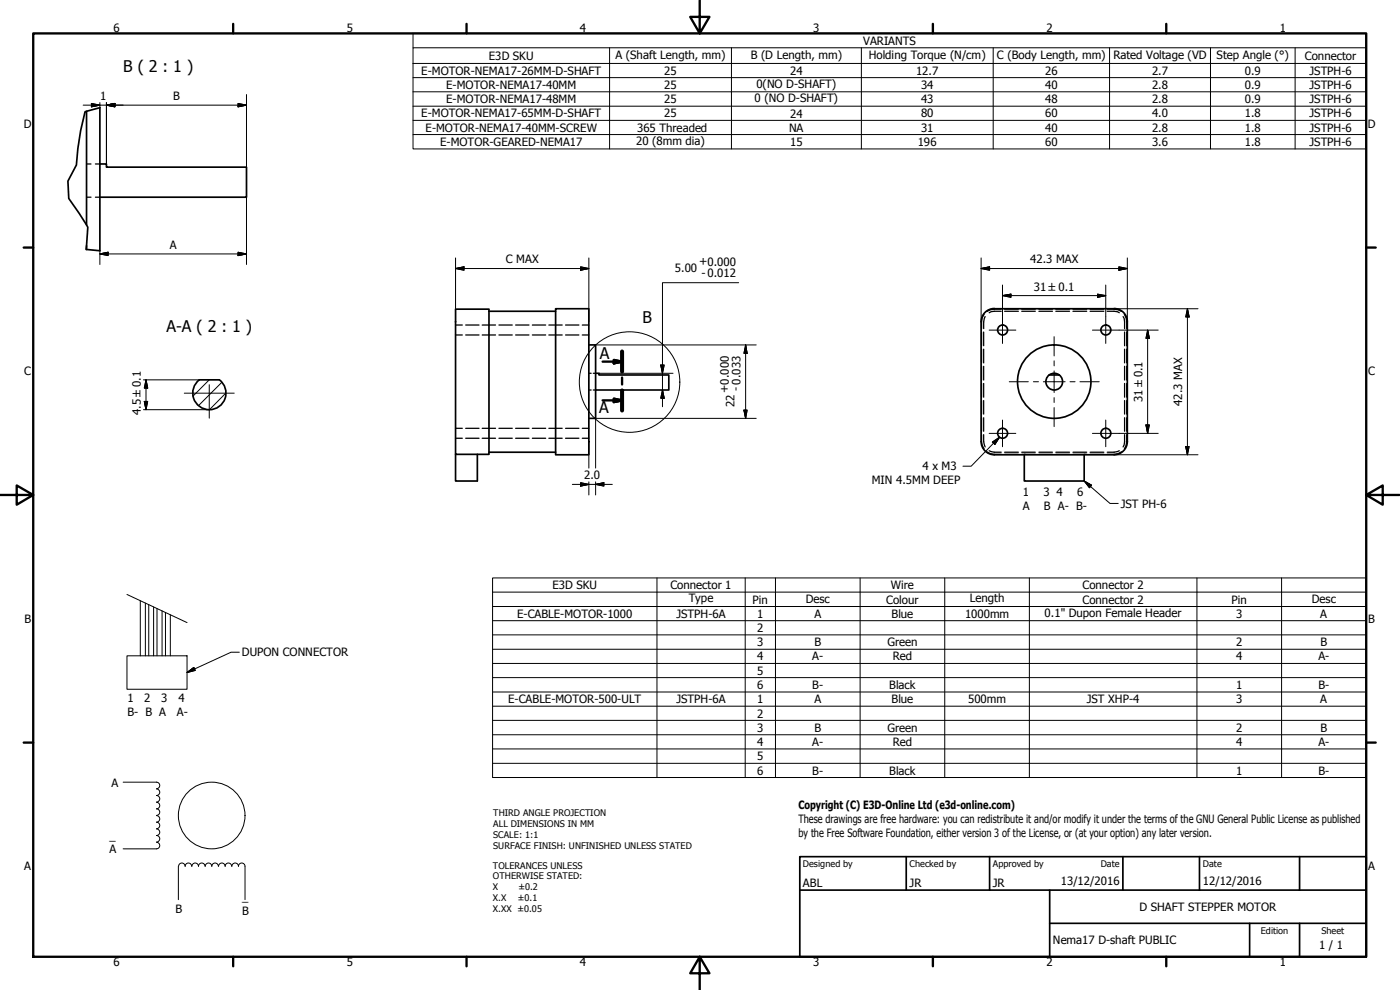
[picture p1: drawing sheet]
<svg xmlns="http://www.w3.org/2000/svg" width="420mm" height="297mm" viewBox="0 0 420 297" stroke-linecap="round" stroke-linejoin="round" font-family="sans-serif">
<!-- layer: Hidden (ISO) -->
<g fill="#000">
<circle cx="307.4" cy="136.3" r=".19"/>
<circle cx="325.4" cy="136.3" r=".19"/>
</g>
<g fill="none" stroke="#000" stroke-width=".38">
<path d="M26 49.2h1.3M26 59.2h1.3M28.6 49.2h1.4M28.6 59.2h1.4M136.7 97.5h2M139.8 97.5h4M144.7 97.5h4M149.7 97.5h4M154.7 97.5h4M159.8 97.5h4M164.7 97.5h4M169.7 97.5h4"/>
<path d="M174.8 97.5h1.9M294.6 99.6v4.1M295.2 99.6v4.1M295.3 94.3l-.5 1.1-.2 3.2M295.7 95l-.5 1.6v2M300.5 92.8h-2.1l-1.2 .1-1 .6M300.5 93.4h-2.1l-1.5 .4M301.5 92.8h4.1M301.5 93.4h4.1M306.6 92.8h4.1M306.6 93.4h4.1M311.8 92.8h4"/>
<path d="M311.8 93.4h4M316.9 92.8h4.1M316.9 93.4h4.1M322 92.8h4.1M322 93.4h4.1M327.2 92.8h4.1M327.2 93.4h4.1M332.3 92.8l3.2 .1 1.1 .6M332.3 93.4h2l1 .1 .6 .3M337.1 95l.3 .6 .1 1v2M337.4 94.3l.5 1.1 .2 3.2M337.5 99.6v4.1"/>
<path d="M338.1 99.6v4.1M136.7 100.5h2M139.8 100.5h4M144.7 100.5h4M149.7 100.5h4M154.7 100.5h4M159.8 100.5h4M164.7 100.5h4M169.7 100.5h4M174.8 100.5h1.9M176.7 112h.7M176.7 117h.7"/>
<path d="M178.1 112h.7M178.1 117h.7M294.6 104.8v4.1M294.6 109.9v4.1M294.6 115v4.2M295.2 104.8v4.1M295.2 109.9v4.1M295.2 115v4.2M337.5 104.8v4.1M337.5 109.9v4.1M337.5 115v4.2M338.1 104.8v4.1"/>
<path d="M338.1 109.9v4.1M338.1 115v4.2M136.7 128.5h2M136.7 131.5h2M139.8 128.5h4M139.8 131.5h4M144.7 128.5h4M144.7 131.5h4M149.7 128.5h4M149.7 131.5h4M154.7 128.5h4M154.7 131.5h4"/>
<path d="M159.8 128.5h4M159.8 131.5h4M164.7 128.5h4M164.7 131.5h4M169.7 128.5h4M169.7 131.5h4M174.8 128.5h1.9M174.8 131.5h1.9M294.6 130.4l.2 3.3 .5 1M294.6 120.2v4.1M294.6 125.3v4.1M295.2 130.4v2.1l.5 1.6"/>
<path d="M295.2 120.2v4.1M295.2 125.3v4.1M296.2 135.6l1 .5 3.3 .2M296.9 135.2l1.5 .5h2.1M301.5 136.3h4.1M301.5 135.7h4.1M306.6 136.3h4.1M306.6 135.7h4.1M307.4 136.4h.1M311.8 136.3h4M311.8 135.7h4M316.9 136.3h4.1"/>
<path d="M316.9 135.7h4.1M322 136.3h4.1M322 135.7h4.1M325.4 136.4h.1M327.2 136.3h4.1M327.2 135.7h4.1M335.9 135.2l-1.6 .5h-2M336.6 135.6l-1.1 .5-3.2 .2M337.5 130.4v2.1l-.4 1.6M337.5 120.2v4.1M337.5 125.3v4.1M338.1 130.4v2.1l-.2 1.2-.5 1"/>
<path d="M338.1 120.2v4.1M338.1 125.3v4.1"/>
</g>
<!-- layer: Visible (ISO) -->
<g fill="none" stroke="#000" stroke-width=".51">
<path d="M26 33.4v34.1M30 32.3v42.9M30 49.2h1.9v1h42.1v9h-44M26 73.7v1.2M136.7 92.8h10v43.5h-10zM146.7 93.4h20.1M166.8 92.6h9.9v43.8h-9.9zM298.4 92.6h35.9M298.4 92.6a4 4 0 0 0-4 4v35.9a4 4 0 0 0 4 3.9h36a4 4 0 0 0 3.9-3.9v-36a4 4 0 0 0-3.9-3.9M59.8 113.9a5 5 0 0 0-.7 7.4 5 5 0 0 0 7.4 0 5 5 0 0 0-.7-7.4l-6 .1M176.7 103.5h2.1v22h-2.1M178.8 112h1v.5h20.9v4.5h-21.9"/>
<path d="M314.9 112.5h3M136.7 136.3v8h6.6v-8M146.7 135.7h20.1M307.4 136.4v7.9h18v-7.9"/>
<circle cx="300.9" cy="99" r="1.49"/>
<circle cx="331.9" cy="99" r="1.49"/>
<circle cx="316.4" cy="114.5" r="11"/>
<circle cx="316.4" cy="114.5" r="2.51"/>
<circle cx="300.9" cy="130" r="1.49"/>
<circle cx="331.9" cy="130" r="1.49"/>
</g>
<!-- layer: Break Line (ISO) -->
<path d="M30 32.3l-4.5 1.2-1.3 5.7-.8 5.4-.5 4.9-2.5 4.8 .2 5.2 5.8 8.7-.6 6.7 4.2 .3" fill="none" stroke="#000" stroke-width=".51"/>
<!-- layer: Section Line (ISO) -->
<path d="M180.8 108.5h5.9M184.2 108l2.5 .5-2.5 .5zM184.2 119.6l2.5 .5-2.5 .5zM186.7 105.5v6M186.7 113.3v2.1M186.7 117.1v6.1M180.8 120.1h5.9" fill="none" stroke="#000" stroke-width=".7"/>
<path d="M186.7 105.5v6M186.7 117.1v6.1" fill="none" stroke="#000" stroke-width="1.2"/>
<path d="M184.2 109l2.5-.5zM184.2 108l2.5 .5-2.5 .5zM184.2 120.6l2.5-.5zM184.2 119.6l2.5 .5-2.5 .5z" fill="#000" stroke="#000" stroke-width=".7"/>
<!-- layer: Detail Boundary (ISO) -->
<circle cx="188.9" cy="114.6" r="15.1" fill="none" stroke="#000" stroke-width=".3"/>
<!-- layer: Border (ISO) -->
<g fill="none" stroke="#000" stroke-width=".7">
<path d="M10 10h400v277.1h-400zM70 7.2v2.8M140 7.2v2.8M210 0v10l-2.9-4.9h5.8l-2.9 4.9M280 7.2v2.8M350 7.2v2.8M7.1 74.3h2.9M410 74.3h2.9M0 148.5h10l-5-2.8v5.7l5-2.9M410 148.5l5 2.9v-5.7l-5 2.8h10M7.1 222.8h2.9M410 222.8h2.9"/>
<path d="M70 287.1v2.8M140 287.1v2.8M210 287.1l2.9 4.9h-5.8l2.9-4.9v9.9M280 287.1v2.8M350 287.1v2.8"/>
</g>
<!-- layer: Title (ISO) -->
<path d="M240 257h170v30.1h-170zM272 257v10.1M297 257v10.1M337 257v10.1M360 257v10.1M390 257v10.1M240 267.1h170M315 277h95M315 267.1v20M375 277v10.1M390 277v10.1" fill="none" stroke="#000" stroke-width=".51"/>
<!-- layer: Hatch (ISO) -->
<path d="M62.8 114l-4.9 4.9M66.5 114.7l-6.9 7M67.8 118l-4.9 4.9" fill="none" stroke="#000" stroke-width=".3"/>
<!-- layer: Sketch Geometry (ISO) -->
<g fill="none" stroke="#000" stroke-width=".3">
<path d="M38.1 178.4l18 8.4M38.1 196.8h18v10h-18zM42.1 180.3v16.5M43.6 181v15.8M44.6 181.4v15.4M46.1 182.1v14.7M47.1 182.6v14.2M48.6 183.3v13.5M49.7 183.8v13M51.1 184.5v12.3M37 234.7h10a.98 .98 0 0 1 .9 1 .98 .98 0 0 1-.9 1M47 236.7a.98 .98 0 0 1 .9 1 .98 .98 0 0 1-.9 1 .98 .98 0 0 1 .9 1 .98 .98 0 0 1-.9 1"/>
<path d="M47 240.7a.98 .98 0 0 1 .9 1 .98 .98 0 0 1-.9 1 .98 .98 0 0 1 .9 1 .98 .98 0 0 1-.9 1M47 244.7a.98 .98 0 0 1 .9 1 .98 .98 0 0 1-.9 1 .98 .98 0 0 1 .9 1 .98 .98 0 0 1-.9 1M47 248.7a.98 .98 0 0 1 .9 1 .98 .98 0 0 1-.9 1 .98 .98 0 0 1 .9 1 .98 .98 0 0 1-.9 1M47 252.7a.98 .98 0 0 1 .9 1 .98 .98 0 0 1-.9 1h-10M53.5 260v9.9M53.6 259.9a.98 .98 0 0 1 1-1 .98 .98 0 0 1 1 1 .98 .98 0 0 1 .9-1 .98 .98 0 0 1 1 1M57.6 259.9a.98 .98 0 0 1 1-1 .98 .98 0 0 1 1 1 .98 .98 0 0 1 .9-1 .98 .98 0 0 1 1 1M61.6 259.9a.98 .98 0 0 1 1-1 .98 .98 0 0 1 1 1 .98 .98 0 0 1 .9-1 .98 .98 0 0 1 1 1M65.6 259.9a.98 .98 0 0 1 1-1 .98 .98 0 0 1 1 1 .98 .98 0 0 1 .9-1 .98 .98 0 0 1 1 1M69.6 259.9a.98 .98 0 0 1 1-1 .98 .98 0 0 1 1 1 .98 .98 0 0 1 .9-1 .98 .98 0 0 1 1 1M73.5 260v9.9"/>
<circle cx="63.5" cy="244.7" r="10"/>
</g>
<!-- layer: Dimension (ISO) -->
<g fill="none" stroke="#000" stroke-width=".3">
<path d="M25 31.5h49M27.4 31l2.6 .5-2.6 .6zM30 30.8v1.5M31.9 31.5l2.6-.5v1.1zM31.9 30.8v18.4M71.4 31l2.6 .5-2.6 .6zM74 28.4v21.8M74 59.2v20.2M30 76.2l2.4-.5v1zM30 75.2v4.2M30 76.2h44M71.4 75.7l2.6 .5-2.6 .5z"/>
<path d="M136.7 77.4v19.2M176.7 77.4v19.2M294.4 77.4v19.2M338.3 77.4v19.2M136.7 80.6l2.6-.5v1zM136.7 80.6h40M174.2 80.1l2.5 .5-2.5 .5zM221.7 84.8h-22.9v37.2M294.4 80.6l2.6-.5v1zM294.4 80.6h43.9M300.9 88.7l2.5-.4v.9zM300.9 88.7h31"/>
<path d="M300.9 85.5v9.5M329.4 88.3l2.5 .4-2.5 .5zM331.9 85.5v9.5M334.3 92.6h25.2M335.8 80.1l2.5 .5-2.5 .5zM335.9 99h11.7M344.4 99l.5 2.5h-1zM344.4 99v31M356.4 92.6l.5 2.5h-1zM356.4 92.6v43.8M43.1 114h16.7M43.8 114l.5 2.4h-1z"/>
<path d="M43.8 114v8.9M178.8 103.5h48.1M179.8 112h22.2M198.3 109.5h1l-.5 2.5zM198.8 117l.5 2.5h-1zM223.8 103.5l.4 2.5h-.9zM223.8 103.5v22M43.1 122.9h19.6M43.3 120.4h1l-.5 2.5zM176.7 132.5v7.9M223.3 123h.9l-.4 2.5zM226.9 125.5h-48.1v14.9"/>
<path d="M334.3 136.4h25.2M335.9 130h11.7M343.9 127.5h1l-.5 2.5zM355.9 134h1l-.5 2.4zM171.8 145.3h12M174.2 144.8l2.5 .5-2.5 .5zM176.7 144.6v3.9M178.8 145.3l2.4-.5v1zM178.8 144.6v3.9"/>
</g>
<g fill="#000" stroke="#000" stroke-width=".3">
<path d="M27.4 32.1l2.6-.6zM27.4 31l2.6 .5-2.6 .6zM31.9 31.5l2.6-.5zM31.9 31.5l2.6-.5v1.1zM71.4 32.1l2.6-.6zM71.4 31l2.6 .5-2.6 .6zM30 76.2l2.4-.5zM30 76.2l2.4-.5v1zM71.4 76.7l2.6-.5zM71.4 75.7l2.6 .5-2.6 .5zM136.7 80.6l2.6-.5zM136.7 80.6l2.6-.5v1z"/>
<path d="M174.2 81.1l2.5-.5zM174.2 80.1l2.5 .5-2.5 .5zM294.4 80.6l2.6-.5zM294.4 80.6l2.6-.5v1zM300.9 88.7l2.5-.4zM300.9 88.7l2.5-.4v.9zM329.4 89.2l2.5-.5zM329.4 88.3l2.5 .4-2.5 .5zM335.8 81.1l2.5-.5zM335.8 80.1l2.5 .5-2.5 .5zM356.4 92.6l.5 2.5zM356.4 92.6l.5 2.5h-1z"/>
<path d="M43.8 114l.5 2.4zM43.8 114l.5 2.4h-1zM198.3 109.5l.5 2.5zM198.3 109.5h1l-.5 2.5zM198.8 117l.5 2.5zM198.8 117l.5 2.5h-1zM223.8 103.5l.4 2.5zM223.8 103.5l.4 2.5h-.9zM344.4 99l.5 2.5zM344.4 99l.5 2.5h-1zM43.3 120.4l.5 2.5zM43.3 120.4h1l-.5 2.5z"/>
<path d="M223.3 123l.5 2.5zM223.3 123h.9l-.4 2.5zM343.9 127.5l.5 2.5zM343.9 127.5h1l-.5 2.5zM355.9 134l.5 2.4zM355.9 134h1l-.5 2.4zM174.2 145.8l2.5-.5zM174.2 144.8l2.5 .5-2.5 .5zM178.8 145.3l2.4-.5zM178.8 145.3l2.4-.5v1z"/>
</g>
<!-- layer: Center Mark (ISO) -->
<g fill="none" stroke="#000" stroke-width=".3">
<path d="M296.9 99h8M300.9 95v8M327.9 99h8M331.9 95v8M55.3 118h15M62.8 115.4v10.1M302.9 114.5h5.7M310.1 114.5h1.6M313.1 114.5h6.6M316.4 101v5.8M316.4 108.3v1.5M316.4 111.3v6.5"/>
<path d="M316.4 119.3v1.5M321.1 114.5h1.5M324.1 114.5h5.8M296.9 130h8M300.9 126v8M316.4 122.3v5.7M327.9 130h8M331.9 126v8"/>
</g>
<!-- layer: Symbol (ISO) -->
<g fill="none" stroke="#000" stroke-width=".3">
<path d="M124 14.3v-4.3h286v4.3M124 19h286M182.9 14.3v30.4M219.5 14.3v30.4M258.5 14.3v30.4M298.1 14.3v30.4M333 14.3v30.4M363.3 14.3v30.4M388.7 14.3v30.4M410 14.3h-286v4.7M410 14.3v30.4h-286v-25.7M124 23.3h286"/>
<path d="M124 27.5h286M124 31.9h286M124 36.1h286M124 40.4h286M297.8 132.6l2.2-1.4-1.4 2.1zM300 131.2l-8.5 8.7h-2.5M325.4 144.3l2.2 1.3-.6 .8zM325.4 144.3l7.7 6.8h2.5M147.8 173.4h262.2v59.9h-262.2zM147.8 177.7h262.2M197.2 173.4v59.9M223.6 173.4v59.9"/>
<path d="M232.7 173.4v59.9M258.1 173.4v59.9M283.5 173.4v59.9M308.9 173.4v59.9M359.2 173.4v59.9M384.6 173.4v59.9M71.8 195.7h-2.5l-13.2 6.1M147.8 182h262.2M147.8 186.2h262.2M147.8 190.5h262.2M147.8 194.8h262.2M147.8 199.1h262.2"/>
<path d="M56.1 201.8l2.1-1.5 .4 .9zM147.8 203.3h262.2M147.8 207.6h262.2M147.8 211.9h262.2M147.8 216.1h262.2M147.8 220.5h262.2M147.8 224.7h262.2M147.8 229h262.2"/>
</g>
<path d="M300 131.2l-1.4 2.1zM297.8 132.6l2.2-1.4-1.4 2.1zM325.4 144.3l2.2 1.3zM325.4 144.3l2.2 1.3-.6 .8zM56.1 201.8l2.1-1.5zM56.1 201.8l2.1-1.5 .4 .9z" fill="#000" stroke="#000" stroke-width=".3"/>
<g font-size="4.8">
<text x="37" y="21.5">B ( 2 : 1 )</text>
<text x="50" y="99.5">A-A ( 2 : 1 )</text>
<text x="192.8" y="97">B</text>
<text x="180" y="107.7">A</text>
<text x="179.8" y="124">A</text>
</g>
<g font-size="3.4">
<text x="34" y="9.6">6</text>
<text x="104.1" y="9.6">5</text>
<text x="174.1" y="9.6">4</text>
<text x="244" y="9.6">3</text>
<text x="314.1" y="9.6">2</text>
<text x="384" y="9.6">1</text>
<text x="146.7" y="17.9">E3D SKU</text>
<text x="184.7" y="17.6">A (Shaft Length, mm)</text>
<text x="225.3" y="17.6">B (D Length, mm)</text>
<text x="259.1" y="13.4">VARIANTS</text>
<text x="260.7" y="17.6">Holding Torque (N/cm)</text>
<text x="299.2" y="17.6">C (Body Length, mm)</text>
<text x="334.1" y="17.6">Rated Voltage (VD</text>
<text x="365.1" y="17.6">Step Angle (°)</text>
<text x="391.6" y="17.9">Connector</text>
<text x="126.4" y="22.4">E-MOTOR-NEMA17-26MM-D-SHAFT</text>
<text x="199.3" y="22.4">25</text>
<text x="237.1" y="22.4">24</text>
<text x="275" y="22.4">12.7</text>
<text x="313.6" y="22.4">26</text>
<text x="345.8" y="22.4">2.7</text>
<text x="373.6" y="22.4">0.9</text>
<text x="393" y="22.4">JSTPH-6</text>
<text x="133.9" y="26.7">E-MOTOR-NEMA17-40MM</text>
<text x="199.3" y="26.7">25</text>
<text x="227" y="26.4">0(NO D-SHAFT)</text>
<text x="276.4" y="26.7">34</text>
<text x="313.6" y="26.7">40</text>
<text x="345.8" y="26.7">2.8</text>
<text x="373.6" y="26.7">0.9</text>
<text x="393" y="26.7">JSTPH-6</text>
<text x="30" y="30">1</text>
<text x="51.9" y="30">B</text>
<text x="126.4" y="35.2">E-MOTOR-NEMA17-65MM-D-SHAFT</text>
<text x="133.9" y="31">E-MOTOR-NEMA17-48MM</text>
<text x="199.3" y="31">25</text>
<text x="199.3" y="35.2">25</text>
<text x="226.4" y="30.7">0 (NO D-SHAFT)</text>
<text x="237.1" y="35.3">24</text>
<text x="276.4" y="31">43</text>
<text x="276.4" y="35.2">80</text>
<text x="313.6" y="31">48</text>
<text x="313.6" y="35.2">60</text>
<text x="345.8" y="31">2.8</text>
<text x="345.8" y="35.2">4.0</text>
<text x="373.6" y="31">0.9</text>
<text x="373.6" y="35.2">1.8</text>
<text x="393" y="31">JSTPH-6</text>
<text x="393" y="35.2">JSTPH-6</text>
<text x="7.2" y="38.4">D</text>
<text x="127.7" y="39.5">E-MOTOR-NEMA17-40MM-SCREW</text>
<text x="191.2" y="39.5">365 Threaded</text>
<text x="236.8" y="39.5">NA</text>
<text x="276.4" y="39.5">31</text>
<text x="313.6" y="39.5">40</text>
<text x="345.8" y="39.5">2.8</text>
<text x="373.6" y="39.5">1.8</text>
<text x="393" y="39.5">JSTPH-6</text>
<text x="410.5" y="38.4">D</text>
<text x="132.1" y="43.8">E-MOTOR-GEARED-NEMA17</text>
<text x="190.9" y="43.5">20 (8mm dia)</text>
<text x="237.1" y="43.7">15</text>
<text x="275.5" y="43.8">196</text>
<text x="313.6" y="43.8">60</text>
<text x="345.8" y="43.8">3.6</text>
<text x="373.6" y="43.8">1.8</text>
<text x="393" y="43.8">JSTPH-6</text>
<text x="50.9" y="74.7">A</text>
<text x="151.8" y="79">C MAX</text>
<text x="202.6" y="81.5">5.00</text>
<text x="209.9" y="79.6">+0.000</text>
<text x="210.5" y="83">- 0.012</text>
<text x="309.2" y="79">42.3 MAX</text>
<text x="310.3" y="87.2">31 ±0.1</text>
<text x="7.3" y="112.6">C</text>
<text x="410.6" y="112.6">C</text>
<text x="218.5" y="117.8" transform="rotate(-90 218.5 117.8)">+0.000</text>
<text x="222" y="117.2" transform="rotate(-90 222 117.2)">- 0.033</text>
<text x="42.2" y="124.6" transform="rotate(-90 42.2 124.6)">4.5 ±0.1</text>
<text x="220.5" y="122.2" transform="rotate(-90 220.5 122.2)">22</text>
<text x="342.8" y="120.6" transform="rotate(-90 342.8 120.6)">31 ±0.1</text>
<text x="354.8" y="121.8" transform="rotate(-90 354.8 121.8)">42.3 MAX</text>
<text x="175.3" y="143.7">2.0</text>
<text x="276.9" y="141.1">4 x M3</text>
<text x="261.6" y="145.2">MIN 4.5MM DEEP</text>
<text x="307" y="149">1</text>
<text x="313.1" y="149">3</text>
<text x="317.1" y="149">4</text>
<text x="323.3" y="149">6</text>
<text x="307" y="153.1">A</text>
<text x="313.3" y="153.1">B A- B-</text>
<text x="336.4" y="152.3">JST PH-6</text>
<text x="165.8" y="176.8">E3D SKU</text>
<text x="201.2" y="176.8">Connector 1</text>
<text x="267.3" y="176.8">Wire</text>
<text x="324.9" y="176.8">Connector 2</text>
<text x="155.2" y="185.3">E-CABLE-MOTOR-1000</text>
<text x="203" y="185.3">JSTPH-6A</text>
<text x="206.7" y="180.7">Type</text>
<text x="225.9" y="181.1">Pin</text>
<text x="227.3" y="185.3">1</text>
<text x="241.8" y="181">Desc</text>
<text x="244.4" y="185.3">A</text>
<text x="265.9" y="181.1">Colour</text>
<text x="267.6" y="185.3">Blue</text>
<text x="289.6" y="185.3">1000mm</text>
<text x="291" y="180.8">Length</text>
<text x="313.5" y="185">0.1&quot; Dupon Female Header</text>
<text x="324.9" y="181.1">Connector 2</text>
<text x="369.6" y="181.1">Pin</text>
<text x="371" y="185.3">3</text>
<text x="393.7" y="181">Desc</text>
<text x="396.2" y="185.3">A</text>
<text x="7.4" y="186.9">B</text>
<text x="227.3" y="189.7">2</text>
<text x="410.7" y="186.9">B</text>
<text x="72.6" y="196.9">DUPON CONNECTOR</text>
<text x="227.3" y="193.9">3</text>
<text x="244.4" y="193.9">B</text>
<text x="266.3" y="193.9">Green</text>
<text x="371" y="193.9">2</text>
<text x="396.3" y="193.9">B</text>
<text x="227.3" y="198.2">4</text>
<text x="227.3" y="202.4">5</text>
<text x="243.8" y="198.2">A-</text>
<text x="267.9" y="198.2">Red</text>
<text x="371" y="198.2">4</text>
<text x="395.7" y="198.2">A-</text>
<text x="227.3" y="206.7">6</text>
<text x="243.8" y="206.7">B-</text>
<text x="266.9" y="206.7">Black</text>
<text x="371" y="206.7">1</text>
<text x="395.7" y="206.7">B-</text>
<text x="38.2" y="210.7">1</text>
<text x="38.2" y="214.9">B- B A</text>
<text x="43.3" y="210.7">2</text>
<text x="48.4" y="210.7">3</text>
<text x="53.1" y="214.9">A-</text>
<text x="53.5" y="210.7">4</text>
<text x="152.5" y="211">E-CABLE-MOTOR-500-ULT</text>
<text x="203" y="211">JSTPH-6A</text>
<text x="227.3" y="211">1</text>
<text x="227.3" y="215.3">2</text>
<text x="244.4" y="211">A</text>
<text x="267.6" y="211.1">Blue</text>
<text x="290.5" y="211">500mm</text>
<text x="326.2" y="211">JST XHP-4</text>
<text x="371" y="211">3</text>
<text x="396.2" y="211">A</text>
<text x="227.3" y="219.6">3</text>
<text x="244.4" y="219.6">B</text>
<text x="266.3" y="219.6">Green</text>
<text x="371" y="219.6">2</text>
<text x="396.3" y="219.6">B</text>
<text x="227.3" y="223.8">4</text>
<text x="243.8" y="223.8">A-</text>
<text x="267.9" y="223.9">Red</text>
<text x="371" y="223.8">4</text>
<text x="395.7" y="223.8">A-</text>
<text x="227.3" y="228.1">5</text>
<text x="227.3" y="232.4">6</text>
<text x="243.8" y="232.4">B-</text>
<text x="266.9" y="232.4">Black</text>
<text x="371" y="232.4">1</text>
<text x="395.7" y="232.4">B-</text>
<text x="33.5" y="236.1">A</text>
<text x="239.6" y="242.8">Copyright (C) E3D-Online Ltd (e3d-online.com)</text>
<text x="32.9" y="252">_</text>
<text x="239.6" y="246.9">These drawings are free hardware: you can redistribute it and/or modify it under the terms of the GNU General Public License as published</text>
<text x="239.6" y="251.1">by the Free Software Foundation, either version 3 of the License, or (at your option) any later version.</text>
<text x="32.9" y="256">A</text>
<text x="7.3" y="261.2">A</text>
<text x="410.6" y="261.2">A</text>
<text x="241" y="266.1">ABL</text>
<text x="273" y="266">JR</text>
<text x="298" y="266">JR</text>
<text x="318.4" y="265.5">13/12/2016</text>
<text x="361" y="265.5">12/12/2016</text>
<text x="52.7" y="273.8">B</text>
<text x="72.6" y="270.3">_</text>
<text x="72.6" y="274.4">B</text>
<text x="342" y="273.3">D SHAFT STEPPER MOTOR</text>
<text x="316" y="283.3">Nema17 D-shaft PUBLIC</text>
<text x="395.9" y="284.6">1 / 1</text>
<text x="34" y="289.9">6</text>
<text x="104.1" y="289.9">5</text>
<text x="174.1" y="289.9">4</text>
<text x="244" y="289.9">3</text>
<text x="314.1" y="289.9">2</text>
<text x="384" y="289.9">1</text>
</g>
<g font-size="2.7">
<text x="148" y="244.8">THIRD ANGLE PROJECTION</text>
<text x="148" y="248.1">ALL DIMENSIONS IN MM</text>
<text x="148" y="251.4">SCALE: 1:1</text>
<text x="148" y="254.7">SURFACE FINISH: UNFINISHED UNLESS STATED</text>
<text x="148" y="260.6">TOLERANCES UNLESS</text>
<text x="148" y="263.8">OTHERWISE STATED:</text>
<text x="241" y="260.1">Designed by</text>
<text x="273" y="260.1">Checked by</text>
<text x="298" y="260.1">Approved by</text>
<text x="330.3" y="260">Date</text>
<text x="361" y="260">Date</text>
<text x="148" y="267.1">X</text>
<text x="155.6" y="267.1">±0.2</text>
<text x="148" y="270.4">X.X</text>
<text x="148" y="273.7">X.XX ±0.05</text>
<text x="155.4" y="270.4">±0.1</text>
<text x="378.4" y="280.1">Edition</text>
<text x="396.6" y="280.1">Sheet</text>
</g>
</svg>
